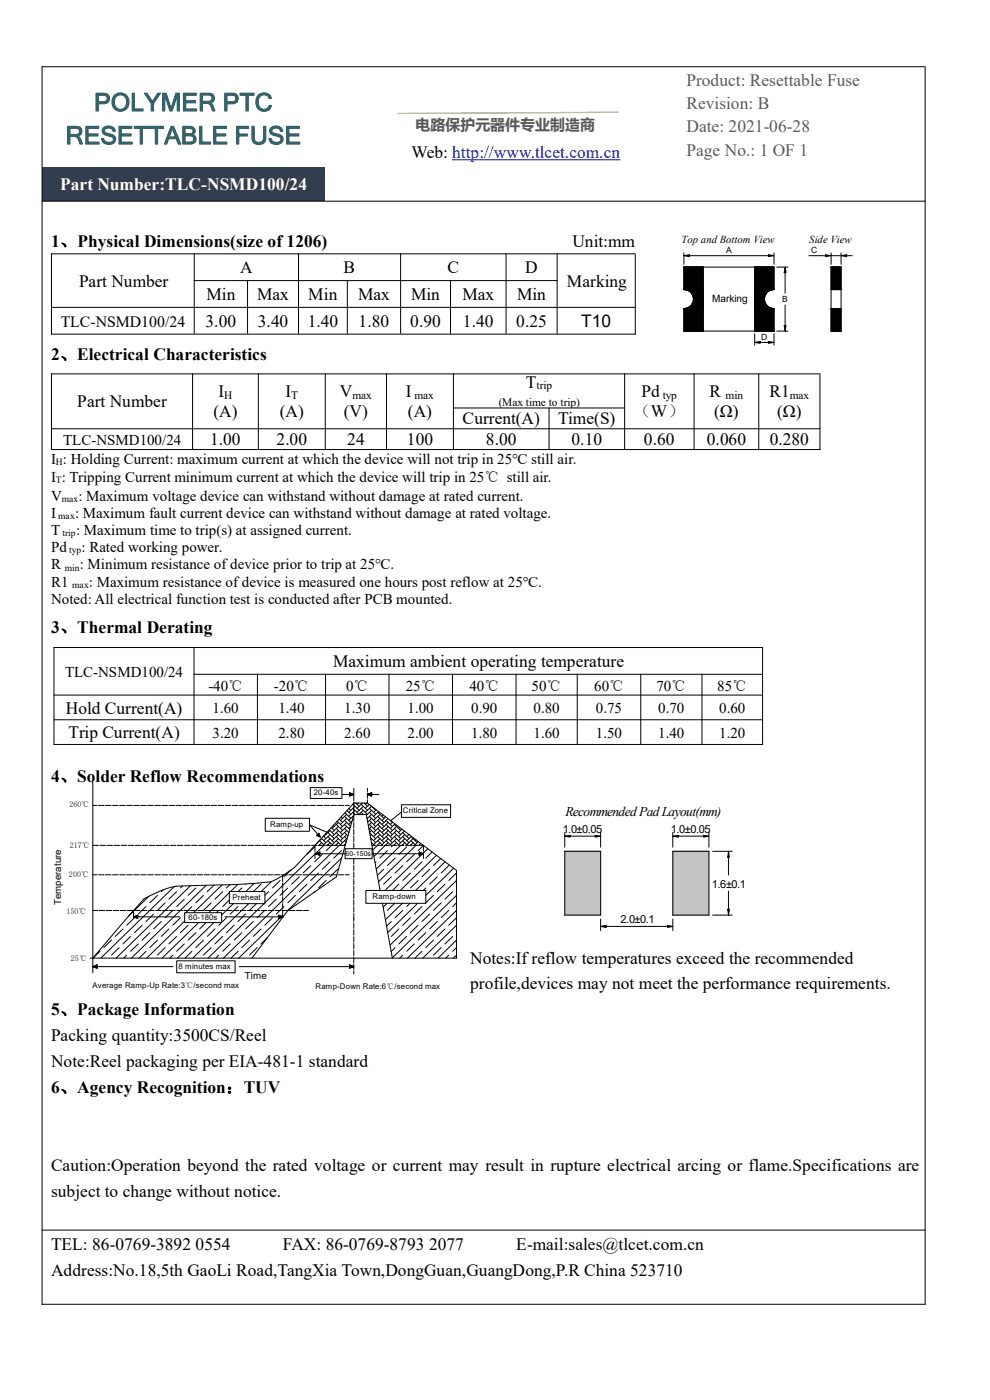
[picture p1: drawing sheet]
<svg xmlns="http://www.w3.org/2000/svg" width="210mm" height="297mm" viewBox="0 0 210 297" stroke-linecap="round" stroke-linejoin="round" font-family="sans-serif">
<path d="M95.9 33.9h35.7" fill="none" stroke="#00f" stroke-width=".21"/>
<path d="M9 35.5h59.8v7.1h-59.8z" fill-rule="evenodd" fill="#323e4f"/>
<g fill="none" stroke="#000" stroke-width=".21">
<path d="M8.8 14.2h187.5M8.9 14.1v262.7M196.3 14.2v262.6M8.8 42.7h187.5M10.8 53.8h124M10.9 53.8v17.2M41.1 59.5h77.2M41.2 53.8v17M52.5 59.4v11.4M63.3 53.8v17M73.7 59.4v11.4M85 53.8v17"/>
<path d="M95.6 59.4v11.4M107.4 53.8v17M118.2 53.8v17M134.8 53.9v17.1M10.8 65.2h124M10.8 70.9h124M10.8 79.3h163.2M10.9 79.2v16.3M40.9 79.2v16.1M54.8 79.2v16.1M69 79.2v16.1M82 79.2v16.1"/>
<path d="M96.2 79.2v16.1M132.5 79.2v16.1M147.2 79.2v16.1M161 79.2v16.1M173.9 79.4v16.1M10.8 91h163.2M10.8 95.4h163.2M96.1 86.6h36.5M116.5 86.5v8.8M11.4 137.4h150.5M11.4 137.3v20.7M41.2 137.3v20.6"/>
<path d="M161.8 137.5v20.5M11.4 147.5h150.5M11.4 152.7h150.5M11.4 157.9h150.5M41.1 143h120.8M54.6 143v14.9M69.1 143v14.9M82.5 143v14.9M96 143v14.9M109.5 143v14.9M122.4 143v14.9M135.9 143v14.9"/>
<path d="M148.9 143v14.9M8.8 261h187.5M8.8 276.7h187.5"/>
</g>
<path d="M84.4 23.9l46.8-.2v.2l-46.8 .3z" fill="#ffc000"/>
<path d="M145.1 56.7h4.1h-4.1M145.1 56.7h4.1M160.1 56.7h4.1h-4.1M160.1 56.7h4.1" fill="none" stroke="#c2c2c2" stroke-width=".21"/>
<path d="M145.1 56.7l4.1 4.7h-4.1z" fill="#c2c2c2"/>
<path d="M145.1 56.7l4.1 4.7h-4.1z" fill="none" stroke="#c2c2c2" stroke-width=".21"/>
<path d="M145.1 56.7h4.1v4.7z" fill="#c2c2c2"/>
<path d="M145.1 56.7h4.1v4.7z" fill="none" stroke="#c2c2c2" stroke-width=".21"/>
<path d="M160.1 56.7l4.1 4.7h-4.1z" fill="#c2c2c2"/>
<path d="M160.1 56.7l4.1 4.7h-4.1z" fill="none" stroke="#c2c2c2" stroke-width=".21"/>
<path d="M160.1 56.7h4.1v4.7z" fill="#c2c2c2"/>
<g fill="none" stroke="#c2c2c2" stroke-width=".21">
<path d="M160.1 56.7h4.1v4.7zM145.1 61.4l4.1 .1zM145.1 65.5h4.1zM145.1 61.5h4.1M145.1 65.4h4.1M145.5 61.5l3.7 .1zM145.5 65.4l.4-.1 3.3 .1zM145.5 61.5h3.7M145.5 65.4h3.7M145.9 61.6l3.3 .2h-3zM145.9 65.3l.3-.2 3 .2zM145.9 61.7h3.3"/>
<path d="M145.9 65.2h3.3M146.2 61.8l3 .2h-2.7zM146.2 65.1l.3-.2 2.7 .2zM146.5 62l2.7 .3h-2.4zM146.8 62.3l2.4 .4h-2.3zM146.8 64.6l2.4 .3h-2.7zM146.9 62.7l2.3 .4h-2.1zM146.9 64.2l2.3 .4h-2.4zM147.1 63.1l2.1 .3h-2.1zM147.1 63.8l2.1 .4h-2.3zM147.1 63.4l2.1 .4h-2.1zM160.1 61.4l3.7 .1z"/>
<path d="M160.1 61.5l3.3 .1h-3.3zM160.1 61.6l3 .2h-3zM160.1 61.8l2.6 .2h-2.6zM160.1 62l2.4 .3h-2.4zM160.1 62.3l2.2 .4h-2.2zM160.1 62.7l2.1 .4h-2.1zM160.1 63.1l2.1 .3h-2.1zM160.1 63.4l2.1 .4h-2.1zM160.1 63.8l2.2 .4h-2.2zM160.1 64.2l2.4 .4h-2.4zM160.1 64.6l2.6 .3h-2.6zM160.1 64.9l3 .2h-3z"/>
<path d="M160.1 65.1l3.3 .2h-3.3zM160.1 65.3l3.7 .1h-3.7zM160.1 65.4l4.1 .1zM160.1 61.5h4.1M160.1 61.5h3.7M160.1 61.7h3.3M160.1 65.2h3.3M160.1 65.4h3.7M160.1 65.4h4.1"/>
</g>
<path d="M146.2 61.9h3M146.2 65h3M160.1 61.9h3M160.1 65h3" fill="none" stroke="#c2c2c2" stroke-width=".25"/>
<path d="M146.5 62.2h2.7M160.1 62.2h2.6" fill="none" stroke="#c2c2c2" stroke-width=".31"/>
<path d="M146.8 62.5h2.4M146.8 64.4h2.4M160.1 62.5h2.4M160.1 64.4h2.4" fill="none" stroke="#c2c2c2" stroke-width=".35"/>
<path d="M146.9 62.9h2.3M146.9 64h2.3M160.1 62.9h2.2M160.1 64h2.2" fill="none" stroke="#c2c2c2" stroke-width=".37"/>
<path d="M147.1 63.3h2.1M147.1 63.6h2.1M160.1 63.3h2.1M160.1 63.6h2.1" fill="none" stroke="#c2c2c2" stroke-width=".4"/>
<path d="M146.5 64.7h2.7M160.1 64.7h2.6" fill="none" stroke="#c2c2c2" stroke-width=".3"/>
<path d="M145.1 65.5l4.1 4.7h-4.1z" fill="#c2c2c2"/>
<path d="M145.1 65.5l4.1 4.7h-4.1z" fill="none" stroke="#c2c2c2" stroke-width=".21"/>
<path d="M145.1 65.5h4.1v4.7z" fill="#c2c2c2"/>
<path d="M145.1 65.5h4.1v4.7z" fill="none" stroke="#c2c2c2" stroke-width=".21"/>
<path d="M160.1 65.5l4.1 4.7h-4.1z" fill="#c2c2c2"/>
<path d="M160.1 65.5l4.1 4.7h-4.1z" fill="none" stroke="#c2c2c2" stroke-width=".21"/>
<path d="M160.1 65.5h4.1v4.7z" fill="#c2c2c2"/>
<path d="M145.1 70.2h4.1h-4.1M145.1 70.2h4.1M160.1 65.5h4.1v4.7zM160.1 70.2h4.1h-4.1M160.1 70.2h4.1" fill="none" stroke="#c2c2c2" stroke-width=".21"/>
<g fill="none" stroke="#000" stroke-width=".21">
<path d="M145.1 56.7h4.1h-4.1M145.1 56.7l4.1 4.7h-4.1zM145.1 56.7h19.1v4.7a2.01 2.01 0 0 0-2 2 2.01 2.01 0 0 0 2 2.1M145.1 54.2l1.2-.2v.4zM145.1 53.7v2.4M145.1 56.7v4.7M146.3 54.2h16.7M149.2 56.7v13.5M160.1 56.7h4.1h-4.1M160.1 56.7l4.1 4.7h-4.1zM160.1 56.7v13.5M163 54l1.2 .2-1.2 .2z"/>
<path d="M164.2 53.7v2.4M164.8 56.7h2.3M166.5 56.7l.2 1.1h-.3zM166.5 57.8v4.4M171.6 54.2h3.5M175.1 54l1.2 .2-1.2 .2zM176.3 56.7h2.1h-2.1M176.3 56.7l2.1 4.7h-2.1zM176.3 56.7h2.1v13.5h-2.1M176.3 54.2h2.1M176.3 53.7v2.4M176.3 56.7v13.5"/>
<path d="M178.4 54.2l1.2-.2v.4zM178.4 53.7v2.4M179.6 54.2h1.2M145.1 61.4l4.1 .1zM145.1 65.5h4.1zM145.1 65.5l4.1 4.7h-4.1zM145.1 70.2h4.1h-4.1M145.1 61.4a2.01 2.01 0 0 1 2 2 2.01 2.01 0 0 1-2 2.1M145.1 61.5h4.1M145.1 65.4h4.1M145.1 65.5v4.7M145.5 61.5l3.7 .1z"/>
<path d="M145.5 65.4l.4-.1 3.3 .1zM145.5 61.5h3.7M145.5 65.4h3.7M145.9 61.6l3.3 .2h-3zM145.9 65.3l.3-.2 3 .2zM145.9 61.7h3.3M145.9 65.2h3.3M146.2 61.8l3 .2h-2.7zM146.2 65.1l.3-.2 2.7 .2zM146.5 62l2.7 .3h-2.4zM146.8 62.3l2.4 .4h-2.3zM146.8 64.6l2.4 .3h-2.7z"/>
<path d="M146.9 62.7l2.3 .4h-2.1zM146.9 64.2l2.3 .4h-2.4zM147.1 63.1l2.1 .3h-2.1zM147.1 63.8l2.1 .4h-2.3zM147.1 63.4l2.1 .4h-2.1zM160.1 61.4l3.7 .1zM160.1 61.5l3.3 .1h-3.3zM160.1 61.6l3 .2h-3zM160.1 61.8l2.6 .2h-2.6zM160.1 62l2.4 .3h-2.4zM160.1 62.3l2.2 .4h-2.2zM160.1 62.7l2.1 .4h-2.1z"/>
<path d="M160.1 63.1l2.1 .3h-2.1zM160.1 63.4l2.1 .4h-2.1zM160.1 63.8l2.2 .4h-2.2zM160.1 64.2l2.4 .4h-2.4zM160.1 64.6l2.6 .3h-2.6zM160.1 64.9l3 .2h-3zM160.1 65.1l3.3 .2h-3.3zM160.1 65.3l3.7 .1h-3.7zM160.1 65.4l4.1 .1zM160.1 65.5l4.1 4.7h-4.1zM160.1 70.2h4.1h-4.1M160.1 72.6l1.2-.2v.4z"/>
<path d="M160.1 61.5h4.1M160.1 61.5h3.7M160.1 61.7h3.3M160.1 65.2h3.3M160.1 65.4h3.7M160.1 65.4h4.1M160.1 70.8v2.4M161.3 72.6h1.7M163 72.4l1.2 .2-1.2 .2zM164.2 65.5v4.7h-19.1M164.2 70.8v2.4M164.8 70.2h2.3"/>
<path d="M166.4 69.1h.3l-.2 1.1zM166.5 64.7v4.4M176.3 61.4h2.1h-2.1M176.3 65.5h2.1h-2.1M176.3 65.5l2.1 4.7h-2.1zM176.3 70.2h2.1h-2.1M176.3 61.4h2.1M176.3 65.5h2.1M19.7 165.9v40.5M19.7 170.9h.9M19.7 179.3h1.2M20.9 170.9h1.2"/>
<path d="M21.2 179.3h1.2M22.4 170.9h1.2M22.7 179.3h1.2M23.9 170.9h1.2M24.2 179.3h1.2M25.4 170.9h1.2M25.7 179.3h1.2M26.9 170.9h1.2M27.2 179.3h1.2M28.4 170.9h1.2M28.7 179.3h1.2M29.8 170.9h1.2"/>
<path d="M30.2 179.3h1.2M31.3 170.9h1.2M31.7 179.3h1.2M32.9 170.9h1.1M33.2 179.3h1.2M34.3 170.9h1.2M34.7 179.3h1.2M35.8 170.9h1.2M36.1 179.3h1.2M37.3 170.9h1.2M37.6 179.3h1.2M38.8 170.9h1.2"/>
<path d="M39.2 179.3h1.1M40.3 170.9h1.2M40.6 179.3h1.2M41.8 170.9h1.2M42.1 179.3h1.2M43.3 170.9h1.2M43.6 179.3h1.2M44.8 170.9h1.2M45.1 179.3h1.2M46.3 170.9h1.2M46.6 179.3h1.2M47.8 170.9h1.2"/>
<path d="M48.1 179.3h1.2M49.3 170.9h1.2M49.6 179.3h1.2M50.8 170.9h1.2M51.1 179.3h1.2M52.3 170.9h1.2M52.6 179.3h1.2M53.8 170.9h1.2M54.1 179.3h1.2M55.3 170.9h1.2M55.6 179.3h1.2M56.3 173.6h9.3v2.7h-9.3z"/>
<path d="M56.8 170.9h1.2M57.1 179.3h1.2M58.2 170.9h1.2M58.6 179.3h1.2M59.8 170.9h1.2M60.1 179.3h1.2M61.3 170.9h1.1M61.6 179.3h1.2M62.7 170.9h1.2M63.1 179.3h1.2M64.2 170.9h1.2M64.5 179.3h1.2"/>
<path d="M65.7 170.9h1.2M65.8 167.1h6.7v2.3h-6.7zM66.1 179.3h1.2M66.7 179.7l-1.6 1.6M66.8 179.3v1.3M66.9 179.2l.2 .1M67.2 177.2h.6l.1 .4zM67.2 170.9h1.2M67.4 178.7v.1M67.6 179.3h1.1l-12.5 12.2M67.6 176.8l.2 .4h-.6zM67.6 176.8l-.4 .4"/>
<path d="M67.6 176.8l.3 .8-.7-.4M67.8 179.2l.2 .1M67.8 178.3l1 1M68.2 177.8l.9 1M68.2 177.9l-1 1M68.2 178.8l-.5 .5M68.6 177.4l.5 .5M68.7 170.9h1.2M69 176.9l.1 .2M69 179.3h1.2M69.4 176.6l-3.8-1.6 1.8 2M69.6 179.2l.1 .1"/>
<path d="M69.6 178.3l1 1M69.6 177.5l1.3 1.3M69.6 176.6l1.3 1.3M69.8 176l1.1 1.1M70 176.2l-1.3 1.3M70 177.1l-1.3 1.2M70 177.9l-1.3 1.3M70 178.8l-.6 .5M70.2 170.9h1.2M70.3 175.6l.6 .6M70.3 179.3l-1.1 1.2M70.5 179.3h1.2"/>
<path d="M70.7 175.1l.2 .2M71.3 179.2l.2 .1M71.3 178.3l1.1 1M71.3 177.5l1.4 1.3M71.3 176.6l1.4 1.3M71.3 175.8l1.4 1.3M71.3 174.9l1.4 1.3M71.5 174.2l1.2 1.1M71.7 170.9h1.2M71.8 174.5l-1.3 1.3M71.8 175.3l-1.3 1.3M71.8 176.2l-1.3 1.3"/>
<path d="M71.8 177.1l-1.3 1.2M71.8 177.9l-1.3 1.3M71.8 178.8l-.6 .5M71.9 173.8l.8 .7M72 179.3l-24.6 24M72.4 173.3l.3 .3M72.6 168.5h1.5M73.1 179.2l.1 .1h-1.2M73.1 178.3l.3 .4M73.1 177.5l.5 .5M73.1 176.6l.7 .7M73.1 175.8l.9 .9"/>
<path d="M73.1 174.9l1.1 1.1M73.1 174l1.3 1.3M73.1 173.2l1.3 1.3M73.2 172.4l1.2 1.2M73.2 170.9h.9M73.3 178.9l-.4 .4M73.5 177.9l-1.3 1.3M73.5 172.8l-1.3 1.2M73.5 173.6l-1.3 1.3M73.5 174.5l-1.3 1.3M73.5 175.3l-1.3 1.3M73.5 176.2l-1.3 1.3"/>
<path d="M73.5 177.1l-1.3 1.2M73.6 172l.8 .8M74 174l1-1v1.2M74 176.6h.1M74 171.5l.4 .4M74.1 168.2l.9 .3h-.9zM74.1 168.5h.9l-.9 .4zM74.1 168.2l.9 .3-.9 .4zM74.3 168.6l.4 .1M74.4 175.4l-.4 .4M74.7 168.4h.1M74.7 174.2l-.7 .7"/>
<path d="M74.8 168.6h.1M74.9 173.2l.1 .1M74.9 172.3l.5 .5M74.9 171.5l1.3 1.3M74.9 170.6l1.3 1.3M75 167.2v1.2M75 168.7v1.1M75 170.1v1.2M75 171.6v1.1M75 174.5v1.2M75 175.9v1.2M75 177.4v1.2"/>
<path d="M75 178.9v1.1M75.1 170.4l-.3 .3M75.3 171.1l-1.3 1.2M75.3 171.9l-1.3 1.3M75.3 172.8h-.1M75.5 170.4l.7 .7M76 170.4l-.3 .2M76.6 172.3l.5 .5M76.6 171.5l1.3 1.3M76.6 170.6l1.3 1.3M76.9 170.4l-1.2 1.1M77.1 171.1l-1.4 1.2"/>
<path d="M77.1 171.9l-1 .9M77.1 172.8h-.1M77.2 170.4l.7 .7M77.8 170.4l-.3 .2M77.9 173.5v.1M77.9 170.4h-2.8l-12.6 13.6-2.4 1.7-2.5 1.4-7.6 .5-12.7 .4-2.6 .7-4.1 2-10.9 12.6M77.9 170.4l18.9 14.3v18.6h-77.7M77.9 167.2v.7M77.9 168.2v1.2M77.9 169.7v.7M78 168.5l.8-.3v.3zM78 168.5h.8v.4z"/>
<path d="M78.1 168.5h.1M78.3 170.7l-.8 .8M78.3 168.4v.1h.4M78.3 168.6v.1M78.4 175.8l1.3 1.3M78.4 174.9l1.3 1.3M78.4 174l1.3 1.3M78.4 173.2l1.3 1.3M78.4 172.3l1.3 1.3M78.4 171.5l1.3 1.3M78.4 176.7l1.3 1.2M78.6 177.7l1.1 1.1"/>
<path d="M78.8 178.7l.6 .6M78.8 171.9l-1.1 1.1M78.8 172.8l-.9 .9M78.8 173.6l-.8 .8M78.8 174.5l-.6 .6M78.8 175.3l-.5 .6M78.8 176.2l-.4 .4M78.8 177.1l-.3 .2M78.8 177.9l-.1 .2M78.8 178.8h.1M78.8 168.5h1.6M78.8 168.2v.7l-.8-.4"/>
<path d="M78.8 168.2l-.8 .3M78.9 179.3h.8M79.3 171.4l-.1 .1M79.7 171.9l-.9-.8-1.3 1.2M79.8 171.8l-.6 .5M80.1 179.3l-1 1M80.2 179.2l.1 .1M80.2 178.3l1 1h-1.2M80.2 177.5l1.3 1.3M80.2 176.6l1.3 1.3M80.2 175.8l1.3 1.3M80.2 174.9l1.3 1.3"/>
<path d="M80.2 174l1.3 1.3M80.2 173.2l1.3 1.3M80.2 172.3l1.3 1.3M80.3 172.2l-1.1 1M80.6 172.8l-1.4 1.2M80.6 173.6l-1.4 1.3M80.6 174.5l-1.4 1.3M80.6 175.3l-1.4 1.3M80.6 176.2l-1.4 1.3M80.6 177.1l-1.4 1.2M80.6 177.9l-1.4 1.3M80.6 178.8l-.6 .5"/>
<path d="M81.3 172.9l-.3 .3M81.5 179.3h1.2M81.8 173.3l-.8 .7M81.9 179.2l.2 .1M81.9 178.3l1 1M81.9 177.5l1.3 1.3M81.9 176.6l1.3 1.3M81.9 175.8l1.3 1.3M81.9 174.9l1.3 1.3M81.9 174l1.3 1.3M82.3 173.7l-1.3 1.2M82.4 178.8l-3.1 2.9"/>
<path d="M82.4 174.5l-1.4 1.3M82.4 175.3l-1.4 1.3M82.4 176.2l-1.4 1.3M82.4 177.1l-1.4 1.2M82.4 177.9l-1.4 1.3M82.8 174l.4 .5M83 179.3h1.2M83.3 174.4l-.5 .5M83.4 179.3l-.4 .4M83.7 179.2l.1 .1M83.7 178.3l1 1M83.7 177.5l1.3 1.3"/>
<path d="M83.7 176.6l1.3 1.3M83.7 175.8l1.3 1.3M83.7 174.9l1.3 1.3M83.8 174.8l-1 1M84.1 175.3l-1.3 1.3M84.1 176.2l-1.3 1.3M84.1 177.1l-1.3 1.2M84.1 177.9l-1.3 1.3M84.1 178.8l-.6 .5M84.5 179.3h1.2M84.8 175.5l-.3 .3M85 179.3l-5.2 5.1"/>
<path d="M85 172.4l-2.1 1.7M85.2 170.7h10.4v2.7h-10.4zM85.3 175.9l-.8 .7M85.4 179.2l.2 .1M85.4 178.3l1.1 1M85.4 177.5l1.3 1.3M85.4 176.6l1.3 1.3M85.8 176.3l-1.3 1.2M85.9 177.1l-1.4 1.2M85.9 177.9l-1.4 1.3M85.9 178.8l-.6 .5M86 179.3h1.2"/>
<path d="M86.3 179.7l-1.7 1.6M86.7 177v.1M86.7 177l-.4 .5M87.2 178.3l1 1-7.9 7.8M87.2 179.2l.1 .1M87.2 177.5l1.3 1.3M87.3 177.4l-1 .9M87.5 179.3h1.2M87.6 177.9l-1.3 1.3M87.6 178.8l-.6 .5M88.2 178.2l-.1 .1M88.7 178.6l-.6 .6"/>
<path d="M88.9 179.2l.2 .1M89 179.3h.8M89.2 178.9l-.4 .4M119.8 177.4l1.1-.2v.4zM119.8 176.6v3.1M120.9 177.4h5.4M126.3 177.2l1.1 .2-1.1 .2zM127.4 176.6v3.1M142.7 177.4l1.2-.2v.4zM142.7 176.6v3.1M143.9 177.4h5.3M149.2 177.2l1.2 .2-1.2 .2z"/>
<path d="M150.4 176.6v3.1M19.7 185.6h.9M19.7 193.2h1M20.9 185.6h1.2M21 193.2h1.2M22.4 185.6h1.2M22.5 193.2h1.2M23.6 199.4l-1.6 1.6M23.9 185.6h1.2M24 193.2h1.2M25.4 185.6h1.2M25.5 193.2h1.2"/>
<path d="M26.1 197.1l-1.6 1.6M26.9 185.6h1.2M27 193.2h1.2M27.7 198.7l-1.6 1.6M28.3 194.5l.9-.3v.3zM28.3 194.5h.9v.3zM28.3 193.2v1.3M28.4 185.6h1.2M28.4 194.5h.2M28.5 193.2l-1.2 1.2M28.5 193.2h1.2M28.5 194.7l-1.6 1.6"/>
<path d="M28.7 194.4l.4 .1M28.7 194.6h.1M29.2 194.5h9M29.2 194.2v.6l-.9-.3M29.2 194.2l-.9 .3M29.8 185.6h1.2M30 193.2h1.2M30.1 196.3l-1.6 1.6M31 192.3l-1.7 1.6M31.3 185.6h1.2M31.5 193.2h1.2M31.6 190.1l-3.1 3.1"/>
<path d="M31.8 197.9l-1.7 1.5M32.6 193.9l-1.6 1.6M32.9 185.6h1.1M33 193.2h1.2M33.4 189.9l-1.6 1.6M33.4 199.4l-1.6 1.6M34.2 195.5l-1.6 1.6M34.3 185.6h1.2M34.5 193.2h1.2M34.6 188.8l-.4 .4M35 191.5l-1.6 1.6M35.8 197.1l-1.6 1.6"/>
<path d="M35.8 185.6h1.2M36 193.2h1.2M36.7 193.1l-1.7 1.6M37 188l-15.6 15.3M37.3 185.6h1.2M37.5 189.2l-1.7 1.6M37.5 198.7l-1.7 1.6M37.5 193.2h1.2M38.3 194.7l-1.6 1.6M38.7 188l-.4 .4M38.8 185.6h1.2M39 193.2h1.2"/>
<path d="M39.1 190.8l-1.6 1.5M39.2 193.6h7.8v2.1h-7.8zM39.2 195.4l-8.1 7.9M39.2 193.8l-.1 .1M39.9 196.3l-1.6 1.6M40.3 185.6h1.2M40.4 187.9l-15.8 15.4M40.5 193.2h1.2M40.7 192.3l-1.3 1.3M41.5 188.4l-1.6 1.5M41.5 197.9l-1.6 1.5M41.8 185.6h1.2"/>
<path d="M42.1 195.7l-7.7 7.6M43.2 189.9l-1.7 1.6M43.2 199.4l-1.7 1.6M43.3 185.6h1.2M43.4 193.2h1.2M43.7 187.8l-15.8 15.5M43.7 195.7l-1.3 1.4M44.8 191.5l-1.6 1.6-1.2 .1M44.8 185.6h1.2M45 193.2h1.2M45.4 195.7l-7.8 7.6M45.4 187.8l-1.4 1.4"/>
<path d="M45.6 197.1l-1.6 1.6M46.3 185.6h1.2M46.4 193.1l-.5 .5M46.5 193.2h1.2M47 195.7l-.6 .6M47.1 187.7l-6 5.9M47.2 189.2l-1.6 1.6M47.2 198.7l-1.6 1.6M47.7 194.5h12.3M47.8 185.6h1.2M47.9 193.2h1.2M48 194.7l-1 1"/>
<path d="M48.7 189.1h7.5v2.6h-7.5zM48.7 189.4l-4.4 4.2M48.7 190.9l-1.5 1.4M48.7 187.7l-.7 .7M49.3 185.6h1.2M49.4 193.2h1.2M49.5 191.7l-2.5 2.4M49.7 196.3l-1.7 1.6M50.5 187.6l-1.6 1.5M50.5 192.3l-1.7 1.6M50.8 185.6h1.2M50.9 193.2h1.2"/>
<path d="M51.3 188.4l-.8 .7M51.3 197.9l-1.6 1.5M52.1 193.9l-1.6 1.6M52.2 187.5l-.1 .1M52.3 185.6h1.2M52.4 193.2h1.2M52.8 191.7l-11.9 11.6M52.9 199.4l-1.6 1.6M53.7 195.5l-1.6 1.6M53.8 185.6h1.2M53.9 187.4l-1.8 1.7M53.9 193.2h1.2"/>
<path d="M54.4 191.7l-1.5 1.4M55.3 185.6h1.2M55.4 187.6l-1.6 1.5M55.4 197.1l-1.7 1.6M55.4 193.2h1.2M56 191.7l-11.9 11.6M56.1 193.2l-1.6 1.5M56.2 193.1l-.1 .1M56.7 198.9l-1.3 1.4M56.8 185.6h1.2M56.9 193.2h1.2M57 189.2l-.8 .7"/>
<path d="M57.5 187.1l-2.1 2M57.8 194.7l-1.6 1.6M58.2 185.6h1.2M58.4 193.2h1.2M58.6 190.8l-1.6 1.5M59.2 194.2l.8 .3h-.8zM59.2 194.5h.8l-.8 .3zM59.2 194.2v.6l.8-.3M59.2 194.2l.8 .3M59.2 194.6h.4M59.4 194.8l-8.8 8.5M59.4 186.8l-1.6 1.6"/>
<path d="M59.6 194.4h.1M59.8 185.6h1.2M59.8 194.6h.1M59.9 193.2h1.2M60 194.2l-.3 .2M60 185.8v1.2M60 187.3v1.2M60 188.8v1.1M60 190.2v1.2M60 191.7v1.1M60 193.1v1.3M60.2 192.3l-1.6 1.6"/>
<path d="M61.1 188.4l-1.7 1.5M61.3 185.6h1.1M61.4 193.2h1.2M61.7 184.6l-1.5 1.4M62.7 189.9l-1.6 1.6M62.7 185.6h1.2M62.9 193.2h1.2M63.5 186l-1.6 1.6M64.2 185.6h1.2M64.4 193.2h1M65.1 187.6l-1.6 1.6M65.7 185.6h1.2"/>
<path d="M65.9 183.6l-1.6 1.6M66.7 189.2l-.2 .2M66.8 180.9v1.3M66.9 181.1l.9-.3v.3zM66.9 181.1h.9v.4zM67.1 181.1h.1M67.2 185.6h1.2M67.3 181l.4 .1M67.3 181.2v.1M67.6 185.2l-1.7 1.6M67.8 181.1h5.4M67.8 180.8v.7l-.9-.4"/>
<path d="M67.8 180.8l-.9 .3M68.4 181.3l-1.7 1.5M68.7 185.6h1.2M69.2 186.8l-1.6 1.6M70 182.8l-1.6 1.6M70.2 185.6h1.2M71.6 184.4l-1.6 1.6M71.7 185.6h1.2M72.4 180.5l-1.6 1.5M72.5 182l-11.5 11.2M73.2 180.1h5.7v2.1h-5.7zM73.2 185.6h.9"/>
<path d="M75 182.2v1.1M75 183.6v1.2M75 185.1v1.1M75 186.5v1.2M75 188v1.1M75 189.5v1.1M75 190.9v1.2M75 192.3v1.2M75 193.8v1.7M75 195.8v1.2M75 197.2v1.2M75 198.7v1.2"/>
<path d="M77.6 188.9h12.7v2.7h-12.7zM78.9 181.1h10.9M79.8 182.8l-.2 .2M80.6 188.4h-.1M80.6 189l-2.9-16.2h-2.6l-3.8 13.2-10.3 7.2-7.6 10.1M81.1 191.6l2.1 11.7M81.4 184.4l-1.3 1.3M82.1 191.6l-.8 .8M82.2 180.5l-1.6 1.5M83 186l-1.6 1.6M83 195.5l-1 1M83.7 191.6l-1.5 1.5"/>
<path d="M83.8 182l-1.6 1.6M84.6 187.6l-1.3 1.3M84.6 197.1l-1.6 1.6M85.4 191.6l-3.6 3.5M85.5 183.6l-1.7 1.6M85.5 193.1l-1.7 1.6M86.3 198.7l-1.7 1.6M87 191.6l-.7 .7M87.1 185.2l-1.6 1.6M87.1 194.7l-1.6 1.6M87.9 181.3l-1.6 1.5M88.6 191.6l-6.3 6.2"/>
<path d="M88.7 180.5l1.1-1.1v1.2M88.7 186.8l-1.6 1.6M88.7 196.3l-1.6 1.6M88.9 180.8l.9 .3h-.9zM88.9 181.1h.9l-.9 .4zM88.9 180.8v.7l.9-.4M88.9 180.8l.9 .3M89 181.2l.4 .1M89.4 181h.1M89.5 182.8l-1.6 1.6M89.5 192.3l-1.6 1.6M89.6 181.2l-7.9 7.7"/>
<path d="M89.6 181.2h.1M89.8 181l-.1 .1M89.8 180.9v1.3M90.3 188.4l-.5 .5M90.3 197.9l-1.6 1.5M90.8 180.1l-1 .9M91.1 184.4l-1.6 1.6M91.1 193.9l-1.6 1.6M91.7 180.8l-1.4 1.2M91.9 189.9l-1.6 1.6M91.9 199.4l-1.6 1.6M92.6 181.5l-7.7 7.4"/>
<path d="M92.8 186l-1.7 1.6M92.8 195.5l-1.7 1.6M93.5 182.1l-1.6 1.5M93.6 191.5l-1.7 1.6M94.4 187.6l-1.6 1.6M94.4 197.1l-1.6 1.6M94.4 182.8l-6.2 6.1M95.2 183.6l-1.6 1.6M95.2 193.1l-1.6 1.6M96 189.2l-1.6 1.6M96 198.7l-1.6 1.6M96.2 184.2l-5.9 5.7"/>
<path d="M96.8 186.8l-14.1 13.7M96.8 189.9l-13.6 13.3M96.8 193.1l-10.4 10.2M96.8 196.3l-7.1 7M96.8 199.4l-3.9 3.9M96.8 185.2l-1.6 1.6M96.8 191.5l-.8 .8M96.8 194.7l-1.6 1.6M127.4 196.5l1.2-.2v.5zM127.4 195v2.4M128.6 196.5h13M141.6 196.3l1.1 .2-1.1 .3z"/>
<path d="M142.7 195v2.4M151.2 180.6h4.1M151.2 194.1h4.1M154.4 192.9h.3l-.2 1.2zM154.5 180.6l.2 1.3h-.3zM154.5 181.9v3.7M154.5 189.1v3.8M19.7 205.1l.9-.4v.4zM19.7 205.1h.9v.3zM20.6 205.1h16.1M20.6 204.7v.7l-.9-.3M20.6 204.7l-.9 .4"/>
<path d="M21.2 201.8l-1.5 1.5M25.3 201l-1.7 1.6M26.9 202.6l-.7 .7M29.3 200.3l-1.6 1.5M31 201.8l-1.5 1.5M35 201l-1.6 1.6M36.7 202.6l-.7 .7M37.5 203.8h12.4v2.6h-12.4zM39.1 200.3l-1.6 1.5M40.7 201.8l-1.5 1.5M44.8 201l-1.6 1.6M46.4 202.6l-.7 .7"/>
<path d="M48.8 200.3l-1.6 1.5M50.5 201.8l-1.5 1.5M50.8 205.1h24.2M54.5 201l-1.6 1.6M74.1 204.7l.9 .4h-.9zM74.1 205.1h.9l-.9 .3zM74.1 204.7v.7l.9-.3M74.1 204.7l.9 .4M74.7 204.9h.1M74.7 205.1v.1M75 200.2v1.1M75 201.6v1.2"/>
<path d="M75 203.1v1.1M75 204.5v1.2M75 206v.6M83.8 201l-.8 .9M85.5 202.6l-.7 .7M87.9 200.3l-1.6 1.5M89.5 201.8l-1.5 1.5M93.6 201l-1.7 1.6M95.2 202.6l-.7 .7M96.8 202.6l-.6 .7M96.8 201l-.8 .8"/>
</g>
<g fill="#000">
<path d="M145.1 56.7l4.1 4.7h-4.1zM145.1 56.7h4.1v4.7zM145.1 54.2l1.2-.2v.4zM160.1 56.7l4.1 4.7h-4.1zM160.1 56.7h4.1v4.7zM163 54l1.2 .2-1.2 .2zM166.5 56.7l.2 1.1h-.3zM175.1 54l1.2 .2-1.2 .2zM176.3 56.7l2.1 4.7h-2.1zM176.3 56.7h2.1v4.7zM178.4 54.2l1.2-.2v.4zM145.1 65.5l4.1 4.7h-4.1z"/>
<path d="M145.1 65.5h4.1v4.7zM160.1 65.5l4.1 4.7h-4.1zM160.1 65.5h4.1v4.7zM160.1 72.6l1.2-.2v.4zM163 72.4l1.2 .2-1.2 .2zM166.4 69.1h.3l-.2 1.1zM176.3 65.5l2.1 4.7h-2.1zM176.3 65.5h2.1v4.7zM67.2 177.2h.6l.1 .4zM67.6 176.8l.2 .4h-.6zM74.1 168.2l.9 .3h-.9zM74.1 168.5h.9l-.9 .4z"/>
<path d="M78 168.5h.8v.4zM78 168.5l.8-.3v.3zM119.8 177.4l1.1-.2v.4zM126.3 177.2l1.1 .2-1.1 .2zM142.7 177.4l1.2-.2v.4zM149.2 177.2l1.2 .2-1.2 .2zM28.3 194.5h.9v.3zM28.3 194.5l.9-.3v.3zM59.2 194.2l.8 .3h-.8zM59.2 194.5h.8l-.8 .3zM66.9 181.1h.9v.4zM66.9 181.1l.9-.3v.3z"/>
<path d="M88.9 180.8l.9 .3h-.9zM88.9 181.1h.9l-.9 .4zM127.4 196.5l1.2-.2v.5zM141.6 196.3l1.1 .2-1.1 .3zM154.5 180.6l.2 1.3h-.3zM154.4 192.9h.3l-.2 1.2zM19.7 205.1h.9v.3zM19.7 205.1l.9-.4v.4zM74.1 204.7l.9 .4h-.9zM74.1 205.1h.9l-.9 .3z"/>
</g>
<path d="M146.2 61.9h3M146.2 65h3M160.1 61.9h3M160.1 65h3" fill="none" stroke="#000" stroke-width=".25"/>
<path d="M146.5 62.2h2.7M160.1 62.2h2.6" fill="none" stroke="#000" stroke-width=".31"/>
<path d="M146.8 62.5h2.4M146.8 64.4h2.4M160.1 62.5h2.4M160.1 64.4h2.4" fill="none" stroke="#000" stroke-width=".35"/>
<path d="M146.9 62.9h2.3M146.9 64h2.3M160.1 62.9h2.2M160.1 64h2.2" fill="none" stroke="#000" stroke-width=".37"/>
<path d="M147.1 63.3h2.1M147.1 63.6h2.1M160.1 63.3h2.1M160.1 63.6h2.1" fill="none" stroke="#000" stroke-width=".4"/>
<path d="M146.5 64.7h2.7M160.1 64.7h2.6" fill="none" stroke="#000" stroke-width=".3"/>
<path d="M142.7 180.6h7.7h-7.7M142.7 180.6h7.7" fill="none" stroke="#c4c4c4" stroke-width=".21"/>
<path d="M142.7 180.6l7.7 13.5h-7.7z" fill="#c4c4c4"/>
<path d="M142.7 180.6l7.7 13.5h-7.7z" fill="none" stroke="#c4c4c4" stroke-width=".21"/>
<path d="M142.7 180.6h7.7v13.5z" fill="#c4c4c4"/>
<path d="M119.8 180.6h7.6h-7.6M119.8 180.6h7.6M142.7 180.6h7.7v13.5zM142.7 194.1h7.7h-7.7M142.7 194.1h7.7" fill="none" stroke="#c4c4c4" stroke-width=".21"/>
<path d="M119.8 180.6l7.6 13.5h-7.6z" fill="#c4c4c4"/>
<path d="M119.8 180.6l7.6 13.5h-7.6z" fill="none" stroke="#c4c4c4" stroke-width=".21"/>
<path d="M119.8 180.6h7.6v13.5z" fill="#c4c4c4"/>
<path d="M119.8 180.6h7.6v13.5zM119.8 194.1h7.6h-7.6M119.8 194.1h7.6" fill="none" stroke="#c4c4c4" stroke-width=".21"/>
<path d="M119.8 180.6h7.6v13.5h-7.6zM142.7 180.6h7.7v13.5h-7.7z" fill="none" stroke="#000" stroke-width=".21"/>
<g font-size="5.3" fill="#1e646a">
<text x="19.9" y="23.6">POLYMER PTC</text>
<text x="13.9" y="30.6">RESETTABLE FUSE</text>
</g>
<g font-size="3.7" fill="#595959">
<text x="145.6" y="18.2">Product: Resettable Fuse</text>
<text x="145.6" y="23.1">Revision: B</text>
<text x="145.6" y="28.1">Date: 2021-06-28</text>
<text x="145.6" y="33.1">Page No.: 1 OF 1</text>
</g>
<g font-size="3.7">
<text x="87.3" y="33.5">Web: http://www.tlcet.com.cn</text>
<text x="10.8" y="52.3">1、Physical Dimensions(size of 1206)</text>
<text x="121.4" y="52.3">Unit:mm</text>
<text x="50.9" y="58">A</text>
<text x="72.9" y="58">B</text>
<text x="94.9" y="58">C</text>
<text x="111.4" y="58">D</text>
<text x="16.8" y="60.9">Part Number</text>
<text x="43.8" y="63.7">Min</text>
<text x="54.5" y="63.7">Max</text>
<text x="65.4" y="63.7">Min</text>
<text x="75.9" y="63.7">Max</text>
<text x="87.2" y="63.7">Min</text>
<text x="98.1" y="63.7">Max</text>
<text x="109.7" y="63.7">Min</text>
<text x="120.3" y="60.9">Marking</text>
<text x="43.6" y="69.3">3.00</text>
<text x="54.7" y="69.3">3.40</text>
<text x="65.3" y="69.3">1.40</text>
<text x="76.1" y="69.3">1.80</text>
<text x="87" y="69.3">0.90</text>
<text x="98.2" y="69.3">1.40</text>
<text x="109.5" y="69.3">0.25</text>
<text x="123.3" y="69.4">T10</text>
<text x="10.8" y="76.4">2、Electrical Characteristics</text>
<text x="111.5" y="82.2">T</text>
<text x="16.4" y="86.4">Part Number</text>
<text x="45.3" y="88.5">(A)</text>
<text x="46.4" y="84.3">I</text>
<text x="59.4" y="88.5">(A)</text>
<text x="60.5" y="84.3">I</text>
<text x="72.1" y="84.3">V</text>
<text x="72.9" y="88.5">(V)</text>
<text x="86.1" y="84.3">I</text>
<text x="86.5" y="88.5">(A)</text>
<text x="134.4" y="88.5">（W）</text>
<text x="136.1" y="84.3">Pd</text>
<text x="150.5" y="84.3">R</text>
<text x="151.5" y="88.5">(Ω)</text>
<text x="163.2" y="84.3">R1</text>
<text x="164.8" y="88.5">(Ω)</text>
<text x="44.6" y="94.4">1.00</text>
<text x="58.7" y="94.4">2.00</text>
<text x="73.7" y="94.4">24</text>
<text x="86.3" y="94.4">100</text>
<text x="98.1" y="90">Current(A)</text>
<text x="103.1" y="94.4">8.00</text>
<text x="118.4" y="90">Time(S)</text>
<text x="121.2" y="94.4">0.10</text>
<text x="136.6" y="94.4">0.60</text>
<text x="149.9" y="94.4">0.060</text>
<text x="163.3" y="94.4">0.280</text>
<text x="10.8" y="134.2">3、Thermal Derating</text>
<text x="70.7" y="141.5">Maximum ambient operating temperature</text>
<text x="14" y="151.4">Hold Current(A)</text>
<text x="14.6" y="156.6">Trip Current(A)</text>
<text x="10.8" y="165.9">4、So</text>
<text x="20.3" y="165.9">lder Reflow Recommendations</text>
<text x="99.7" y="204.4">Notes:Ifreflow temperatures exceed the recommended</text>
<text x="99.7" y="209.9">profile,devices may not meet the performance requirements.</text>
<text x="10.8" y="215.4">5、Package Information</text>
<text x="10.8" y="220.9">Packing quantity:3500CS/Reel</text>
<text x="10.8" y="226.4">Note:Reel packaging per EIA-481-1 standard</text>
<text x="10.8" y="231.9">6、Agency Recognition：TUV</text>
<text x="10.8" y="248.4">Caution:Operation beyond the rated voltage or current may result in rupture electrical arcing or flame.Specifications are</text>
<text x="10.8" y="253.9">subject to change without notice.</text>
<text x="10.8" y="265.1">TEL: 86-0769-3892</text>
<text x="41.5" y="265.1">0554</text>
<text x="60" y="265.1">FAX: 86-0769-8793</text>
<text x="91" y="265.1">2077</text>
<text x="109.5" y="265.1">E-mail:sales@tlcet.com.cn</text>
<text x="10.8" y="270.6">Address:No.18,5th GaoLi Road,TangXia Town,DongGuan,GuangDong,P.R China 523710</text>
</g>
<text font-size="3.7" fill="#fff" x="12.8" y="40.4">Part Number:TLC-NSMD100/24</text>
<text font-size="3.4" x="12.9" y="69.3">TLC-NSMD100/24</text>
<text font-size="3.2" fill="#595959" x="88.1" y="27.7">电路保护元器件专业制造商</text>
<g font-size="3.2">
<text x="13.4" y="94.4">TLC-NSMD100/24</text>
<text x="10.8" y="98.4">I : Holding Current: maximum current at which the device will not trip in 25℃ still air.</text>
<text x="10.8" y="102.3">I : Tripping Current minimum current at which the device will trip in 25℃ still air.</text>
<text x="10.8" y="106.2">V</text>
<text x="16.6" y="106.2">: Maximum voltage device can withstand without damage at rated current.</text>
<text x="10.8" y="109.8">I</text>
<text x="10.8" y="113.5">T</text>
<text x="15.9" y="109.8">: Maximum fault current device can withstand without damage at rated voltage.</text>
<text x="16.1" y="113.5">: Maximum time to trip(s) at assigned current.</text>
<text x="10.8" y="117.2">Pd</text>
<text x="17.3" y="117.2">: Rated working power.</text>
<text x="10.8" y="120.8">R</text>
<text x="10.8" y="124.4">R1</text>
<text x="16.9" y="120.8">: Minimum resistance ofdevice prior to trip at 25℃.</text>
<text x="18.8" y="124.4">: Maximum resistance ofdevice is measured one hours post reflow at 25℃.</text>
<text x="10.8" y="128.1">Noted: All electrical function test is conducted after PCB mounted.</text>
<text x="13.8" y="143.7">TLC-NSMD100/24</text>
<text x="44.2" y="146.5">-40℃</text>
<text x="58.1" y="146.5">-20℃</text>
<text x="73.4" y="146.5">0℃</text>
<text x="86.1" y="146.5">25℃</text>
<text x="99.6" y="146.5">40℃</text>
<text x="112.8" y="146.5">50℃</text>
<text x="126" y="146.5">60℃</text>
<text x="139.2" y="146.5">70℃</text>
<text x="152.1" y="146.5">85℃</text>
<text x="45.1" y="151.4">1.60</text>
<text x="59.1" y="151.4">1.40</text>
<text x="73" y="151.4">1.30</text>
<text x="86.4" y="151.4">1.00</text>
<text x="99.9" y="151.4">0.90</text>
<text x="113.2" y="151.4">0.80</text>
<text x="126.4" y="151.4">0.75</text>
<text x="139.6" y="151.4">0.70</text>
<text x="152.6" y="151.4">0.60</text>
<text x="45.1" y="156.6">3.20</text>
<text x="59.1" y="156.6">2.80</text>
<text x="73" y="156.6">2.60</text>
<text x="86.4" y="156.6">2.00</text>
<text x="99.9" y="156.6">1.80</text>
<text x="113.2" y="156.6">1.60</text>
<text x="126.4" y="156.6">1.50</text>
<text x="139.6" y="156.6">1.40</text>
<text x="152.6" y="156.6">1.20</text>
</g>
<text font-size="2.8" x="120" y="173.1">RecommendedPadLayout(mm)</text>
<g font-size="2.4">
<text x="113.8" y="82.5">trip</text>
<text x="47.6" y="84.6">H</text>
<text x="61.8" y="84.6">T</text>
<text x="74.8" y="84.6">max</text>
<text x="87.9" y="84.6">max</text>
<text x="105.8" y="86">(Max time to trip)</text>
<text x="140.6" y="84.6">typ</text>
<text x="153.9" y="84.6">min</text>
<text x="167.6" y="84.6">max</text>
<text x="119.4" y="176.6">1.0±0.05</text>
<text x="142.3" y="176.6">1.0±0.05</text>
<text x="151" y="188.3">1.6±0.1</text>
<text x="131.7" y="195.8">2.0±0.1</text>
</g>
<g font-size="2.3">
<text x="144.6" y="51.5">Topand Bottom View</text>
<text x="171.7" y="51.5">Side View</text>
</g>
<g font-size="2.1">
<text x="151.1" y="64">Marking</text>
<text x="51.9" y="207.8">Time</text>
</g>
<g font-size="2">
<text x="11.9" y="98.7">H</text>
<text x="11.9" y="102.5">T</text>
<text x="13.1" y="106.4">max</text>
<text x="12.4" y="110.1">max</text>
<text x="13.2" y="113.7">trip</text>
<text x="14.7" y="117.4">typ</text>
<text x="13.8" y="121">min</text>
<text x="15.3" y="124.7">max</text>
<text x="13" y="192" transform="rotate(-90 13 192)">Temperature</text>
</g>
<g font-size="1.8">
<text x="154" y="53.7">A</text>
<text x="172.1" y="53.7">C</text>
<text x="165.9" y="64.1">B</text>
<text x="161.5" y="72.1">D</text>
</g>
<g font-size="1.7">
<text x="14.7" y="171.2">260℃</text>
<text x="66.6" y="168.8">20-40s</text>
<text x="85.5" y="172.6">Critlcal Zone</text>
<text x="14.8" y="180">217℃</text>
<text x="57.3" y="175.4">Ramp-up</text>
<text x="14.6" y="186">200℃</text>
<text x="49.3" y="190.9">Preheat</text>
<text x="79" y="190.8">Ramp-down</text>
<text x="14.1" y="193.8">150℃</text>
<text x="40" y="195.3">60-180s</text>
<text x="15" y="203.9">25℃</text>
<text x="19.6" y="209.6">Average Ramp-Up Rate:3℃/second max</text>
<text x="37.9" y="205.7">8 minutes max</text>
<text x="66.9" y="209.7">Ramp-Down Rate:6℃/second max</text>
</g>
<text font-size="1.4" x="73.3" y="181.6">60-150s</text>
</svg>
